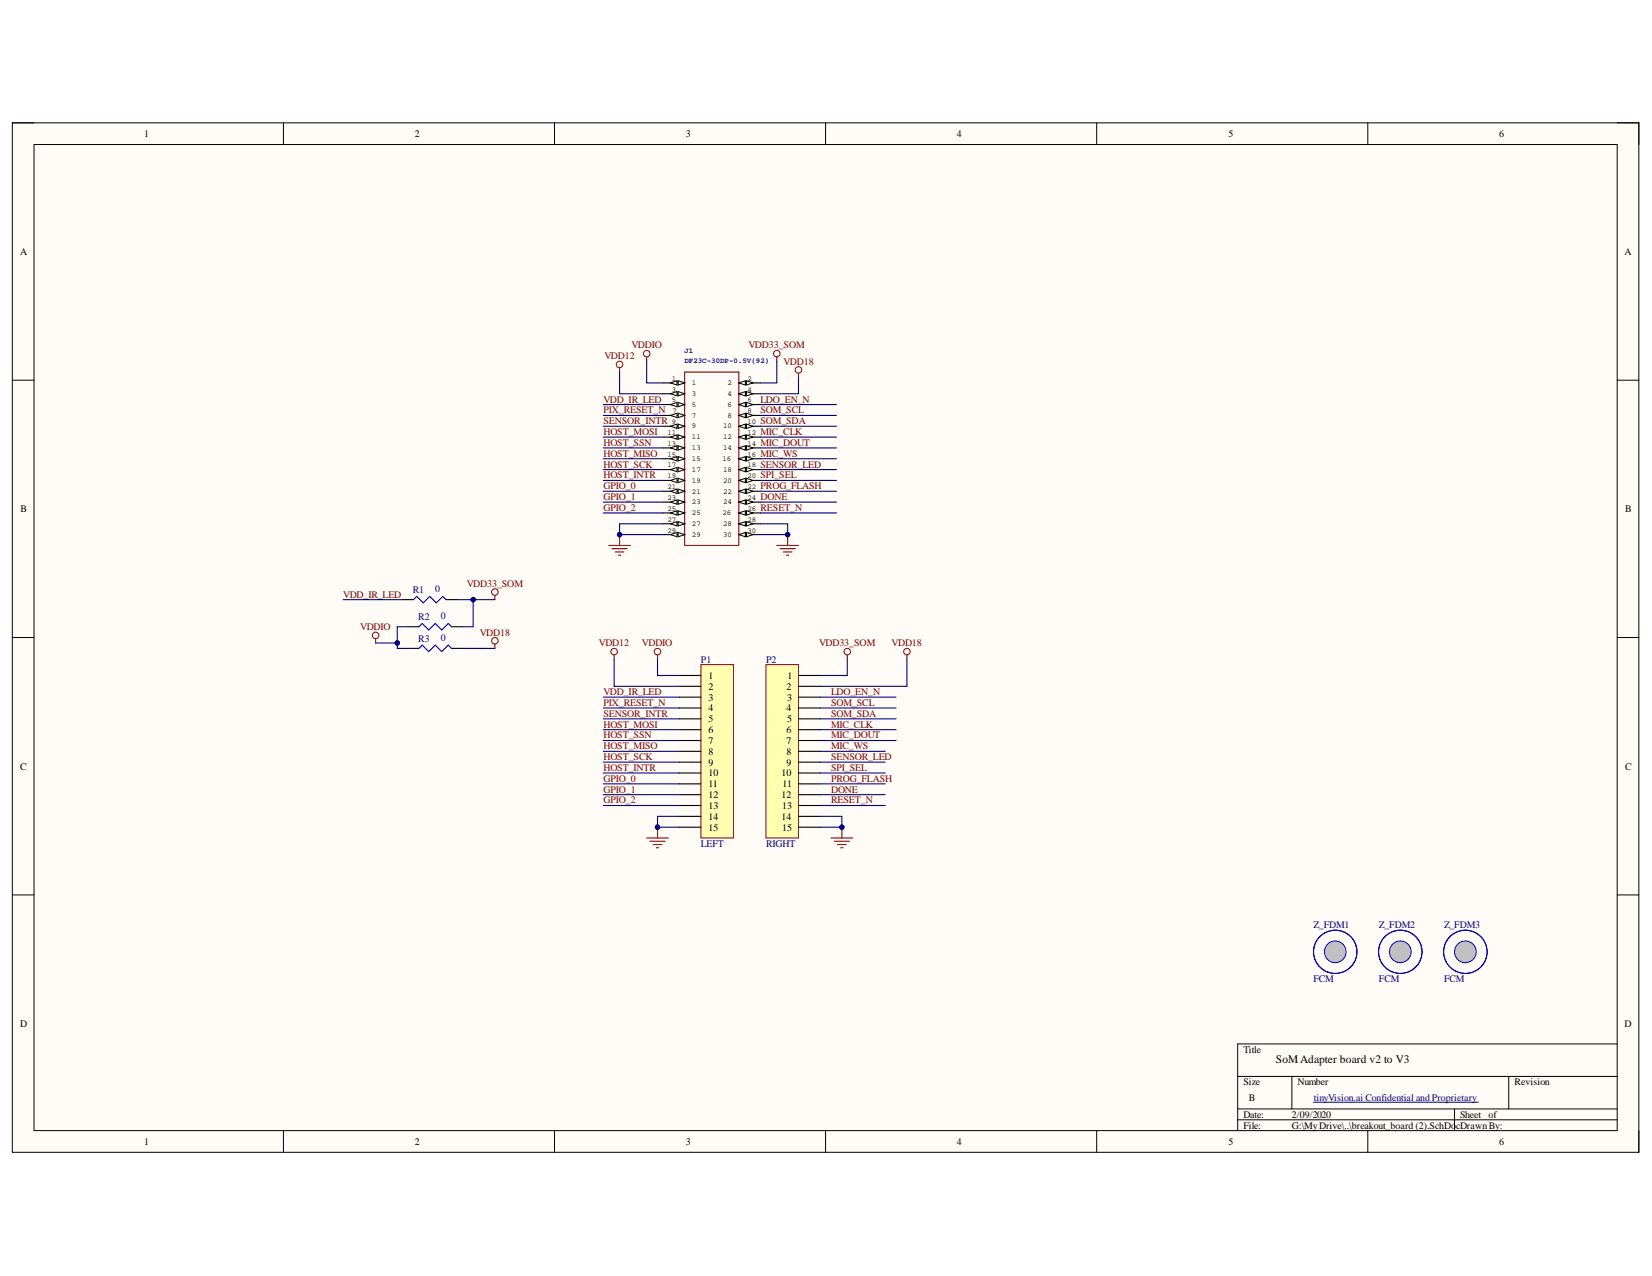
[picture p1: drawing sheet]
<svg xmlns="http://www.w3.org/2000/svg" width="279mm" height="216mm" viewBox="0 0 279 216" stroke-linecap="round" stroke-linejoin="round" font-family="sans-serif">
<path d="M2.1 20.8h275.1v174.2h-275.1z" fill-rule="evenodd" fill="#fffcf8"/>
<path d="M2.1 20.8h275.1v174.2h-275.1z" fill="none" stroke="#000" stroke-width=".17"/>
<path d="M5.8 24.5h267.7v166.8h-267.7z" fill-rule="evenodd" fill="#fffcf8"/>
<g fill="none" stroke="#000" stroke-width=".17">
<path d="M2.1 20.8h3.7M5.8 24.5h267.7v166.8h-267.7zM47.9 20.8v3.7M93.8 20.8v3.7M139.6 20.8v3.7M185.5 20.8v3.7M231.3 20.8v3.7M273.5 20.8h3.7v3.7M2.1 64.3h3.7M273.5 64.3h3.7M2.1 107.9h3.7M273.5 107.9h3.7"/>
<path d="M2.1 151.4h3.7M273.5 151.4h3.7M273.5 176.6h-64.2v14.7M47.9 191.3v3.7M93.8 191.3v3.7M139.6 191.3v3.7M185.5 191.3v3.7M209.3 182.1h64.2M209.3 187.6h64.2M209.3 189.5h64.2M218.5 182.1v5.5M231.3 191.3v3.7"/>
<path d="M246 187.6v3.7M255.2 182.1v5.5M277.2 191.3v3.7"/>
</g>
<circle cx="225.8" cy="161.1" r="1.83" fill="#c0c0c0"/>
<circle cx="225.8" cy="161.1" r="1.83" fill="none" stroke="#00f" stroke-width=".17"/>
<g fill="none" stroke="#00f" stroke-width=".18">
<path d="M225.6 164.7a3.7 3.7 0 0 1-2.9-5.5 3.7 3.7 0 0 1 6.2 0 3.7 3.7 0 0 1-2.8 5.5"/>
<circle cx="225.8" cy="161" r="3.7"/>
</g>
<path d="M222.2 186.5h27.8" fill="none" stroke="#000080" stroke-width=".17"/>
<g fill="none" stroke="#800000" stroke-width=".17">
<circle cx="103.9" cy="110.3" r=".55"/>
<circle cx="111.2" cy="110.3" r=".55"/>
<circle cx="143.3" cy="110.3" r=".55"/>
</g>
<path d="M103.9 110.8v.7M111.2 110.8v.7M143.3 110.8v.7M111.2 140v1.8M109.4 141.8h3.6M109.9 142.3h2.6M110.5 142.9h1.4M111 143.4h.4" fill="none" stroke="#800000" stroke-width=".19"/>
<circle cx="111.2" cy="140" r=".37" fill="#000080"/>
<circle cx="111.2" cy="140" r=".37" fill="none" stroke="#000080" stroke-width=".17"/>
<path d="M142.4 140v1.8M140.5 141.8h3.7M141.1 142.3h2.6M141.6 142.9h1.5M142.2 143.4h.4" fill="none" stroke="#800000" stroke-width=".19"/>
<circle cx="142.4" cy="140" r=".37" fill="#000080"/>
<circle cx="142.4" cy="140" r=".37" fill="none" stroke="#000080" stroke-width=".17"/>
<g fill="none" stroke="#800000" stroke-width=".17">
<circle cx="109.4" cy="59.8" r=".55"/>
<circle cx="131.4" cy="59.8" r=".55"/>
<circle cx="104.8" cy="61.7" r=".55"/>
<circle cx="135" cy="62.6" r=".55"/>
</g>
<path d="M104.8 62.2v.8M109.4 60.4v.7M131.4 60.4v.7M135 63.1v.8M103 92.3h3.6M103.5 92.8h2.6M104.1 93.4h1.4M104.6 93.9h.4M104.8 90.5v1.8" fill="none" stroke="#800000" stroke-width=".19"/>
<circle cx="104.8" cy="90.5" r=".37" fill="#000080"/>
<circle cx="104.8" cy="90.5" r=".37" fill="none" stroke="#000080" stroke-width=".17"/>
<path d="M131.4 92.3h3.6M131.9 92.8h2.6M132.5 93.4h1.4M133 93.9h.4M133.2 90.5v1.8" fill="none" stroke="#800000" stroke-width=".19"/>
<circle cx="133.2" cy="90.5" r=".37" fill="#000080"/>
<circle cx="133.2" cy="90.5" r=".37" fill="none" stroke="#000080" stroke-width=".17"/>
<path d="M115.8 63h9.2v29.3h-9.2z" fill="none" stroke="#800000" stroke-width=".19"/>
<path d="M112.1 64.8h3.7" fill="none" stroke="#000" stroke-width=".19"/>
<path d="M114.7 64.4l1.1 .4-1.1 .4z" fill="#f8fcff"/>
<path d="M114.7 64.4l1.1 .4-1.1 .4z" fill="none" stroke="#000" stroke-width=".17"/>
<path d="M113.4 64.8l1.1-.4v.8z" fill="#f8fcff"/>
<path d="M113.4 64.8l1.1-.4v.8z" fill="none" stroke="#000" stroke-width=".17"/>
<path d="M112.1 66.6h3.7" fill="none" stroke="#000" stroke-width=".19"/>
<path d="M114.7 66.3l1.1 .3-1.1 .4z" fill="#f8fcff"/>
<path d="M114.7 66.3l1.1 .3-1.1 .4z" fill="none" stroke="#000" stroke-width=".17"/>
<path d="M113.4 66.6l1.1-.3v.7z" fill="#f8fcff"/>
<path d="M113.4 66.6l1.1-.3v.7z" fill="none" stroke="#000" stroke-width=".17"/>
<path d="M112.1 68.5h3.7" fill="none" stroke="#000" stroke-width=".19"/>
<path d="M114.7 68.1l1.1 .4-1.1 .3z" fill="#f8fcff"/>
<path d="M114.7 68.1l1.1 .4-1.1 .3z" fill="none" stroke="#000" stroke-width=".17"/>
<path d="M113.4 68.5l1.1-.4v.7z" fill="#f8fcff"/>
<path d="M113.4 68.5l1.1-.4v.7z" fill="none" stroke="#000" stroke-width=".17"/>
<path d="M112.1 70.3h3.7" fill="none" stroke="#000" stroke-width=".19"/>
<path d="M114.7 69.9l1.1 .4-1.1 .4z" fill="#f8fcff"/>
<path d="M114.7 69.9l1.1 .4-1.1 .4z" fill="none" stroke="#000" stroke-width=".17"/>
<path d="M113.4 70.3l1.1-.4v.8z" fill="#f8fcff"/>
<path d="M113.4 70.3l1.1-.4v.8z" fill="none" stroke="#000" stroke-width=".17"/>
<path d="M112.1 72.1h3.7" fill="none" stroke="#000" stroke-width=".19"/>
<path d="M114.7 71.8l1.1 .3-1.1 .4z" fill="#f8fcff"/>
<path d="M114.7 71.8l1.1 .3-1.1 .4z" fill="none" stroke="#000" stroke-width=".17"/>
<path d="M113.4 72.1l1.1-.3v.7z" fill="#f8fcff"/>
<path d="M113.4 72.1l1.1-.3v.7z" fill="none" stroke="#000" stroke-width=".17"/>
<path d="M112.1 74h3.7" fill="none" stroke="#000" stroke-width=".19"/>
<path d="M114.7 73.6l1.1 .4-1.1 .3z" fill="#f8fcff"/>
<path d="M114.7 73.6l1.1 .4-1.1 .3z" fill="none" stroke="#000" stroke-width=".17"/>
<path d="M113.4 74l1.1-.4v.7z" fill="#f8fcff"/>
<path d="M113.4 74l1.1-.4v.7z" fill="none" stroke="#000" stroke-width=".17"/>
<path d="M112.1 75.8h3.7" fill="none" stroke="#000" stroke-width=".19"/>
<path d="M114.7 75.4l1.1 .4-1.1 .4z" fill="#f8fcff"/>
<path d="M114.7 75.4l1.1 .4-1.1 .4z" fill="none" stroke="#000" stroke-width=".17"/>
<path d="M113.4 75.8l1.1-.4v.8z" fill="#f8fcff"/>
<path d="M113.4 75.8l1.1-.4v.8z" fill="none" stroke="#000" stroke-width=".17"/>
<path d="M112.1 77.6h3.7" fill="none" stroke="#000" stroke-width=".19"/>
<path d="M114.7 77.3l1.1 .3-1.1 .4z" fill="#f8fcff"/>
<path d="M114.7 77.3l1.1 .3-1.1 .4z" fill="none" stroke="#000" stroke-width=".17"/>
<path d="M113.4 77.6l1.1-.3v.7z" fill="#f8fcff"/>
<path d="M113.4 77.6l1.1-.3v.7z" fill="none" stroke="#000" stroke-width=".17"/>
<path d="M112.1 79.5h3.7" fill="none" stroke="#000" stroke-width=".19"/>
<path d="M114.7 79.1l1.1 .4-1.1 .3z" fill="#f8fcff"/>
<path d="M114.7 79.1l1.1 .4-1.1 .3z" fill="none" stroke="#000" stroke-width=".17"/>
<path d="M113.4 79.5l1.1-.4v.7z" fill="#f8fcff"/>
<path d="M113.4 79.5l1.1-.4v.7z" fill="none" stroke="#000" stroke-width=".17"/>
<path d="M112.1 81.3h3.7" fill="none" stroke="#000" stroke-width=".19"/>
<path d="M114.7 80.9l1.1 .4-1.1 .4z" fill="#f8fcff"/>
<path d="M114.7 80.9l1.1 .4-1.1 .4z" fill="none" stroke="#000" stroke-width=".17"/>
<path d="M113.4 81.3l1.1-.4v.8z" fill="#f8fcff"/>
<path d="M113.4 81.3l1.1-.4v.8z" fill="none" stroke="#000" stroke-width=".17"/>
<path d="M112.1 83.1h3.7" fill="none" stroke="#000" stroke-width=".19"/>
<path d="M114.7 82.8l1.1 .3-1.1 .4z" fill="#f8fcff"/>
<path d="M114.7 82.8l1.1 .3-1.1 .4z" fill="none" stroke="#000" stroke-width=".17"/>
<path d="M113.4 83.1l1.1-.3v.7z" fill="#f8fcff"/>
<path d="M113.4 83.1l1.1-.3v.7z" fill="none" stroke="#000" stroke-width=".17"/>
<path d="M112.1 85h3.7" fill="none" stroke="#000" stroke-width=".19"/>
<path d="M114.7 84.6l1.1 .4-1.1 .3z" fill="#f8fcff"/>
<path d="M114.7 84.6l1.1 .4-1.1 .3z" fill="none" stroke="#000" stroke-width=".17"/>
<path d="M113.4 85l1.1-.4v.7z" fill="#f8fcff"/>
<path d="M113.4 85l1.1-.4v.7z" fill="none" stroke="#000" stroke-width=".17"/>
<path d="M112.1 86.8h3.7" fill="none" stroke="#000" stroke-width=".19"/>
<path d="M114.7 86.4l1.1 .4-1.1 .4z" fill="#f8fcff"/>
<path d="M114.7 86.4l1.1 .4-1.1 .4z" fill="none" stroke="#000" stroke-width=".17"/>
<path d="M113.4 86.8l1.1-.4v.8z" fill="#f8fcff"/>
<path d="M113.4 86.8l1.1-.4v.8z" fill="none" stroke="#000" stroke-width=".17"/>
<path d="M112.1 88.6h3.7" fill="none" stroke="#000" stroke-width=".19"/>
<path d="M114.7 88.3l1.1 .3-1.1 .4z" fill="#f8fcff"/>
<path d="M114.7 88.3l1.1 .3-1.1 .4z" fill="none" stroke="#000" stroke-width=".17"/>
<path d="M113.4 88.6l1.1-.3v.7z" fill="#f8fcff"/>
<path d="M113.4 88.6l1.1-.3v.7z" fill="none" stroke="#000" stroke-width=".17"/>
<path d="M112.1 90.5h3.7" fill="none" stroke="#000" stroke-width=".19"/>
<path d="M114.7 90.1l1.1 .4-1.1 .3z" fill="#f8fcff"/>
<path d="M114.7 90.1l1.1 .4-1.1 .3z" fill="none" stroke="#000" stroke-width=".17"/>
<path d="M113.4 90.5l1.1-.4v.7z" fill="#f8fcff"/>
<path d="M113.4 90.5l1.1-.4v.7z" fill="none" stroke="#000" stroke-width=".17"/>
<path d="M125 64.8h3.6" fill="none" stroke="#000" stroke-width=".19"/>
<path d="M125 64.8l1.1-.4v.8z" fill="#f8fcff"/>
<path d="M125 64.8l1.1-.4v.8z" fill="none" stroke="#000" stroke-width=".17"/>
<path d="M126.2 64.4l1.1 .4-1.1 .4z" fill="#f8fcff"/>
<path d="M126.2 64.4l1.1 .4-1.1 .4z" fill="none" stroke="#000" stroke-width=".17"/>
<path d="M125 66.6h3.6" fill="none" stroke="#000" stroke-width=".19"/>
<path d="M125 66.6l1.1-.3v.7z" fill="#f8fcff"/>
<path d="M125 66.6l1.1-.3v.7z" fill="none" stroke="#000" stroke-width=".17"/>
<path d="M126.2 66.3l1.1 .3-1.1 .4z" fill="#f8fcff"/>
<path d="M126.2 66.3l1.1 .3-1.1 .4z" fill="none" stroke="#000" stroke-width=".17"/>
<path d="M125 68.5h3.6" fill="none" stroke="#000" stroke-width=".19"/>
<path d="M125 68.5l1.1-.4v.7z" fill="#f8fcff"/>
<path d="M125 68.5l1.1-.4v.7z" fill="none" stroke="#000" stroke-width=".17"/>
<path d="M126.2 68.1l1.1 .4-1.1 .3z" fill="#f8fcff"/>
<path d="M126.2 68.1l1.1 .4-1.1 .3z" fill="none" stroke="#000" stroke-width=".17"/>
<path d="M125 70.3h3.6" fill="none" stroke="#000" stroke-width=".19"/>
<path d="M125 70.3l1.1-.4v.8z" fill="#f8fcff"/>
<path d="M125 70.3l1.1-.4v.8z" fill="none" stroke="#000" stroke-width=".17"/>
<path d="M126.2 69.9l1.1 .4-1.1 .4z" fill="#f8fcff"/>
<path d="M126.2 69.9l1.1 .4-1.1 .4z" fill="none" stroke="#000" stroke-width=".17"/>
<path d="M125 72.1h3.6" fill="none" stroke="#000" stroke-width=".19"/>
<path d="M125 72.1l1.1-.3v.7z" fill="#f8fcff"/>
<path d="M125 72.1l1.1-.3v.7z" fill="none" stroke="#000" stroke-width=".17"/>
<path d="M126.2 71.8l1.1 .3-1.1 .4z" fill="#f8fcff"/>
<path d="M126.2 71.8l1.1 .3-1.1 .4z" fill="none" stroke="#000" stroke-width=".17"/>
<path d="M125 74h3.6" fill="none" stroke="#000" stroke-width=".19"/>
<path d="M125 74l1.1-.4v.7z" fill="#f8fcff"/>
<path d="M125 74l1.1-.4v.7z" fill="none" stroke="#000" stroke-width=".17"/>
<path d="M126.2 73.6l1.1 .4-1.1 .3z" fill="#f8fcff"/>
<path d="M126.2 73.6l1.1 .4-1.1 .3z" fill="none" stroke="#000" stroke-width=".17"/>
<path d="M125 75.8h3.6" fill="none" stroke="#000" stroke-width=".19"/>
<path d="M125 75.8l1.1-.4v.8z" fill="#f8fcff"/>
<path d="M125 75.8l1.1-.4v.8z" fill="none" stroke="#000" stroke-width=".17"/>
<path d="M126.2 75.4l1.1 .4-1.1 .4z" fill="#f8fcff"/>
<path d="M126.2 75.4l1.1 .4-1.1 .4z" fill="none" stroke="#000" stroke-width=".17"/>
<path d="M125 77.6h3.6" fill="none" stroke="#000" stroke-width=".19"/>
<path d="M125 77.6l1.1-.3v.7z" fill="#f8fcff"/>
<path d="M125 77.6l1.1-.3v.7z" fill="none" stroke="#000" stroke-width=".17"/>
<path d="M126.2 77.3l1.1 .3-1.1 .4z" fill="#f8fcff"/>
<path d="M126.2 77.3l1.1 .3-1.1 .4z" fill="none" stroke="#000" stroke-width=".17"/>
<path d="M125 79.5h3.6" fill="none" stroke="#000" stroke-width=".19"/>
<path d="M125 79.5l1.1-.4v.7z" fill="#f8fcff"/>
<path d="M125 79.5l1.1-.4v.7z" fill="none" stroke="#000" stroke-width=".17"/>
<path d="M126.2 79.1l1.1 .4-1.1 .3z" fill="#f8fcff"/>
<path d="M126.2 79.1l1.1 .4-1.1 .3z" fill="none" stroke="#000" stroke-width=".17"/>
<path d="M125 81.3h3.6" fill="none" stroke="#000" stroke-width=".19"/>
<path d="M125 81.3l1.1-.4v.8z" fill="#f8fcff"/>
<path d="M125 81.3l1.1-.4v.8z" fill="none" stroke="#000" stroke-width=".17"/>
<path d="M126.2 80.9l1.1 .4-1.1 .4z" fill="#f8fcff"/>
<path d="M126.2 80.9l1.1 .4-1.1 .4z" fill="none" stroke="#000" stroke-width=".17"/>
<path d="M125 83.1h3.6" fill="none" stroke="#000" stroke-width=".19"/>
<path d="M125 83.1l1.1-.3v.7z" fill="#f8fcff"/>
<path d="M125 83.1l1.1-.3v.7z" fill="none" stroke="#000" stroke-width=".17"/>
<path d="M126.2 82.8l1.1 .3-1.1 .4z" fill="#f8fcff"/>
<path d="M126.2 82.8l1.1 .3-1.1 .4z" fill="none" stroke="#000" stroke-width=".17"/>
<path d="M125 85h3.6" fill="none" stroke="#000" stroke-width=".19"/>
<path d="M125 85l1.1-.4v.7z" fill="#f8fcff"/>
<path d="M125 85l1.1-.4v.7z" fill="none" stroke="#000" stroke-width=".17"/>
<path d="M126.2 84.6l1.1 .4-1.1 .3z" fill="#f8fcff"/>
<path d="M126.2 84.6l1.1 .4-1.1 .3z" fill="none" stroke="#000" stroke-width=".17"/>
<path d="M125 86.8h3.6" fill="none" stroke="#000" stroke-width=".19"/>
<path d="M125 86.8l1.1-.4v.8z" fill="#f8fcff"/>
<path d="M125 86.8l1.1-.4v.8z" fill="none" stroke="#000" stroke-width=".17"/>
<path d="M126.2 86.4l1.1 .4-1.1 .4z" fill="#f8fcff"/>
<path d="M126.2 86.4l1.1 .4-1.1 .4z" fill="none" stroke="#000" stroke-width=".17"/>
<path d="M125 88.6h3.6" fill="none" stroke="#000" stroke-width=".19"/>
<path d="M125 88.6l1.1-.3v.7z" fill="#f8fcff"/>
<path d="M125 88.6l1.1-.3v.7z" fill="none" stroke="#000" stroke-width=".17"/>
<path d="M126.2 88.3l1.1 .3-1.1 .4z" fill="#f8fcff"/>
<path d="M126.2 88.3l1.1 .3-1.1 .4z" fill="none" stroke="#000" stroke-width=".17"/>
<path d="M125 90.5h3.6" fill="none" stroke="#000" stroke-width=".19"/>
<path d="M125 90.5l1.1-.4v.7z" fill="#f8fcff"/>
<path d="M125 90.5l1.1-.4v.7z" fill="none" stroke="#000" stroke-width=".17"/>
<path d="M126.2 90.1l1.1 .4-1.1 .3z" fill="#f8fcff"/>
<path d="M126.2 90.1l1.1 .4-1.1 .3z" fill="none" stroke="#000" stroke-width=".17"/>
<path d="M118.5 112.5h5.5v29.3h-5.5z" fill-rule="evenodd" fill="#ffffb0"/>
<path d="M118.5 112.5h5.5v29.3h-5.5z" fill="none" stroke="#800000" stroke-width=".17"/>
<g fill="none" stroke="#000" stroke-width=".19">
<path d="M114.9 114.3h3.6M114.9 116.1h3.6M114.9 118h3.6M114.9 119.8h3.6M114.9 121.6h3.6M114.9 123.5h3.6M114.9 125.3h3.6M114.9 127.1h3.6M114.9 129h3.6M114.9 130.8h3.6M114.9 132.6h3.6M114.9 134.5h3.6"/>
<path d="M114.9 136.3h3.6M114.9 138.1h3.6M114.9 140h3.6"/>
</g>
<path d="M129.5 112.5h5.5v29.3h-5.5z" fill-rule="evenodd" fill="#ffffb0"/>
<g fill="none" stroke="#800000" stroke-width=".17">
<path d="M129.5 112.5h5.5v29.3h-5.5z"/>
<circle cx="63.5" cy="107.5" r=".55"/>
<circle cx="83.7" cy="100.2" r=".55"/>
<circle cx="83.7" cy="108.4" r=".55"/>
<circle cx="153.4" cy="110.3" r=".55"/>
</g>
<g fill="none" stroke="#000" stroke-width=".19">
<path d="M68.1 101.5h1.8M69 106h1.9M69 109.7h1.9M75.4 101.5h1.9M76.4 106h1.8M76.4 109.7h1.8M135 114.3h3.7M135 116.1h3.7M135 118h3.7M135 119.8h3.7M135 121.6h3.7M135 123.5h3.7"/>
<path d="M135 125.3h3.7M135 127.1h3.7M135 129h3.7M135 130.8h3.7M135 132.6h3.7M135 134.5h3.7M135 136.3h3.7M135 138.1h3.7M135 140h3.7"/>
</g>
<path d="M63.5 108.1v.7M83.7 100.7v.8M83.7 109v.7M153.4 110.8v.7" fill="none" stroke="#800000" stroke-width=".19"/>
<path d="M69.9 101.5l.6-.6 1.1 1.1 1.1-1.1 1.1 1.1 1.1-1.1 .5 .6M70.9 106l.5-.5 1.1 1.1 1.1-1.1 1.1 1.1 1.1-1.1 .6 .5M70.9 109.7l.5-.5 1.1 1.1 1.1-1.1 1.1 1.1 1.1-1.1 .6 .5" fill="none" stroke="#00f" stroke-width=".19"/>
<g fill="none" stroke="#000080" stroke-width=".19">
<path d="M102 118h12.9M102 119.8h12.9M138.7 118h12.8M138.7 119.8h12.8M102 136.3h12.9M102 134.5h12.9M102 121.6h12.9M102 123.5h12.9M102 125.3h12.9M102 127.1h12.9M102 129h12.9M102 130.8h12.9"/>
<path d="M102 132.6h12.9M114.9 138.1h-3.7v1.9h3.7M138.7 136.3h11M138.7 134.5h11M138.7 121.6h12.8M138.7 123.5h12.8M138.7 125.3h12.8M138.7 127.1h11M138.7 129h11M138.7 130.8h11M138.7 132.6h11"/>
</g>
<circle cx="111.2" cy="140" r=".37" fill="#000080"/>
<circle cx="111.2" cy="140" r=".37" fill="none" stroke="#000080" stroke-width=".17"/>
<path d="M138.7 138.1h3.7v1.9h-3.7" fill="none" stroke="#000080" stroke-width=".19"/>
<circle cx="142.4" cy="140" r=".37" fill="#000080"/>
<circle cx="142.4" cy="140" r=".37" fill="none" stroke="#000080" stroke-width=".17"/>
<g fill="none" stroke="#000080" stroke-width=".19">
<path d="M102 74h10.1M102 75.8h10.1M102 68.5h10.1M102 70.3h10.1M102 72.1h10.1M102 79.5h10.1M102 77.6h10.1M128.6 74h12.9M128.6 75.8h12.9M128.6 68.5h12.9M128.6 70.3h12.9M128.6 72.1h12.9"/>
<path d="M128.6 79.5h12.9M128.6 77.6h12.9M102 86.8h10.1M102 85h10.1M102 83.1h10.1M102 81.3h10.1M112.1 88.6h-7.3v1.9h7.3M128.6 86.8h12.9M128.6 85h12.9M128.6 83.1h12.9M128.6 81.3h12.9M103.9 111.5v4.6h11"/>
<path d="M111.2 111.5v2.8h3.7M143.3 111.5v2.8h-4.6M153.4 111.5v4.6h-14.7"/>
</g>
<circle cx="104.8" cy="90.5" r=".37" fill="#000080"/>
<circle cx="104.8" cy="90.5" r=".37" fill="none" stroke="#000080" stroke-width=".17"/>
<path d="M128.6 88.6h4.6v1.9h-4.6" fill="none" stroke="#000080" stroke-width=".19"/>
<circle cx="133.2" cy="90.5" r=".37" fill="#000080"/>
<circle cx="133.2" cy="90.5" r=".37" fill="none" stroke="#000080" stroke-width=".17"/>
<path d="M104.8 63v3.6h7.3M109.4 61.1v3.7h2.7M131.4 61.1v3.7h-2.8M135 63.9v2.7h-6.4M69 106h-1.8v3.7h1.8" fill="none" stroke="#000080" stroke-width=".19"/>
<circle cx="67.2" cy="108.8" r=".37" fill="#000080"/>
<circle cx="67.2" cy="108.8" r=".37" fill="none" stroke="#000080" stroke-width=".17"/>
<path d="M63.5 108.8h3.7" fill="none" stroke="#000080" stroke-width=".19"/>
<circle cx="67.2" cy="108.8" r=".37" fill="#000080"/>
<circle cx="67.2" cy="108.8" r=".37" fill="none" stroke="#000080" stroke-width=".17"/>
<path d="M77.3 101.5h2.7v4.5h-1.8" fill="none" stroke="#000080" stroke-width=".19"/>
<circle cx="80" cy="101.5" r=".37" fill="#000080"/>
<circle cx="80" cy="101.5" r=".37" fill="none" stroke="#000080" stroke-width=".17"/>
<path d="M80 101.5h3.7" fill="none" stroke="#000080" stroke-width=".19"/>
<circle cx="80" cy="101.5" r=".37" fill="#000080"/>
<circle cx="80" cy="101.5" r=".37" fill="none" stroke="#000080" stroke-width=".17"/>
<path d="M58 101.5h10.1M78.2 109.7h5.5" fill="none" stroke="#000080" stroke-width=".19"/>
<circle cx="236.8" cy="161.1" r="1.83" fill="#c0c0c0"/>
<circle cx="236.8" cy="161.1" r="1.83" fill="none" stroke="#00f" stroke-width=".17"/>
<g fill="none" stroke="#00f" stroke-width=".18">
<path d="M236.6 164.7a3.7 3.7 0 0 1-2.9-5.5 3.7 3.7 0 0 1 6.2 0 3.7 3.7 0 0 1-2.8 5.5"/>
<circle cx="236.8" cy="161" r="3.7"/>
</g>
<circle cx="247.8" cy="161.1" r="1.83" fill="#c0c0c0"/>
<circle cx="247.8" cy="161.1" r="1.83" fill="none" stroke="#00f" stroke-width=".17"/>
<g fill="none" stroke="#00f" stroke-width=".18">
<path d="M247.6 164.7a3.7 3.7 0 0 1-2.9-5.5 3.7 3.7 0 0 1 6.3 0 3.7 3.7 0 0 1-2.9 5.5"/>
<circle cx="247.8" cy="161" r="3.7"/>
</g>
<text font-size="1.9" x="215.8" y="179.9">SoMAdapter board v2 to V3</text>
<g font-size="1.7">
<text x="24.4" y="23.2">1</text>
<text x="70.2" y="23.2">2</text>
<text x="116" y="23.2">3</text>
<text x="161.8" y="23.2">4</text>
<text x="207.8" y="23.2">5</text>
<text x="253.5" y="23.2">6</text>
<text x="3.4" y="43.1">A</text>
<text x="274.8" y="43.1">A</text>
<text x="3.5" y="86.6">B</text>
<text x="274.9" y="86.6">B</text>
<text x="119.8" y="114.8">1</text>
<text x="119.8" y="116.7">2</text>
<text x="119.8" y="118.5">3</text>
<text x="133" y="116.7">2</text>
<text x="133.1" y="118.5">3</text>
<text x="133.2" y="114.8">1</text>
<text x="119.8" y="120.3">4</text>
<text x="119.8" y="122.2">5</text>
<text x="119.8" y="124">6</text>
<text x="119.8" y="125.8">7</text>
<text x="133" y="120.3">4</text>
<text x="133" y="124">6</text>
<text x="133" y="125.8">7</text>
<text x="133.1" y="122.2">5</text>
<text x="3.4" y="130.2">C</text>
<text x="119.8" y="127.7">8</text>
<text x="119.8" y="129.5">9</text>
<text x="119.8" y="131.3">10</text>
<text x="132.2" y="131.3">10</text>
<text x="133" y="127.7">8</text>
<text x="133" y="129.5">9</text>
<text x="274.9" y="130.2">C</text>
<text x="119.8" y="133.2">11</text>
<text x="119.8" y="135">12</text>
<text x="119.8" y="136.8">13</text>
<text x="132.2" y="135">12</text>
<text x="132.3" y="136.8">13</text>
<text x="132.4" y="133.2">11</text>
<text x="119.8" y="138.7">14</text>
<text x="119.8" y="140.5">15</text>
<text x="132.2" y="138.7">14</text>
<text x="132.3" y="140.5">15</text>
<text x="3.4" y="173.7">D</text>
<text x="274.8" y="173.7">D</text>
<text x="210.3" y="178.1">Title</text>
<text x="210.3" y="183.6">Size</text>
<text x="219.4" y="183.6">Number</text>
<text x="256.2" y="183.6">Revision</text>
<text x="210.3" y="189.1">Date:</text>
<text x="210.3" y="191">File:</text>
<text x="211.2" y="186.3">B</text>
<text x="218.5" y="189.1">2/09/2020</text>
<text x="218.5" y="191">G:\MyDrive\..\breakout_board (2).SchDocDrawnBy:</text>
<text x="246.9" y="189.1">Sheet</text>
<text x="251.8" y="189.1">of</text>
<text x="24.4" y="193.7">1</text>
<text x="70.2" y="193.7">2</text>
<text x="116" y="193.7">3</text>
<text x="161.8" y="193.7">4</text>
<text x="207.8" y="193.7">5</text>
<text x="253.5" y="193.7">6</text>
</g>
<g font-size="1.7" fill="#800000">
<text x="106.8" y="58.9">VDDIO</text>
<text x="126.6" y="58.9">VDD33_SOM</text>
<text x="102.2" y="60.7">VDD12</text>
<text x="132.5" y="61.7">VDD18</text>
<text x="102.1" y="69.9">PIX_RESET_N</text>
<text x="102.1" y="68.1">VDD_IR_LED</text>
<text x="102.1" y="71.7">SENSOR_INTR</text>
<text x="128.6" y="68.1">LDO_EN_N</text>
<text x="128.6" y="69.9">SOM_SCL</text>
<text x="128.6" y="71.7">SOM_SDA</text>
<text x="102.1" y="75.4">HOST_SSN</text>
<text x="102.1" y="73.6">HOST_MOSI</text>
<text x="102.1" y="77.2">HOST_MISO</text>
<text x="128.6" y="73.6">MIC_CLK</text>
<text x="128.6" y="75.4">MIC_DOUT</text>
<text x="128.6" y="77.2">MIC_WS</text>
<text x="102.1" y="79.1">HOST_SCK</text>
<text x="102.1" y="80.9">HOST_INTR</text>
<text x="102.1" y="82.7">GPIO_0</text>
<text x="128.6" y="79.1">SENSOR_LED</text>
<text x="128.6" y="80.9">SPI_SEL</text>
<text x="128.6" y="82.7">PROG_FLASH</text>
<text x="102.1" y="84.6">GPIO_1</text>
<text x="102.1" y="86.4">GPIO_2</text>
<text x="128.6" y="86.4">RESET_N</text>
<text x="128.6" y="84.6">DONE</text>
<text x="58.1" y="101.1">VDD_IR_LED</text>
<text x="79" y="99.2">VDD33_SOM</text>
<text x="60.9" y="106.6">VDDIO</text>
<text x="81.2" y="107.5">VDD18</text>
<text x="101.3" y="109.3">VDD12</text>
<text x="108.6" y="109.3">VDDIO</text>
<text x="138.5" y="109.3">VDD33_SOM</text>
<text x="150.8" y="109.3">VDD18</text>
<text x="102.1" y="119.4">PIX_RESET_N</text>
<text x="102.1" y="117.6">VDD_IR_LED</text>
<text x="140.6" y="119.4">SOM_SCL</text>
<text x="140.6" y="117.6">LDO_EN_N</text>
<text x="102.1" y="124.9">HOST_SSN</text>
<text x="102.1" y="123.1">HOST_MOSI</text>
<text x="102.1" y="121.2">SENSOR_INTR</text>
<text x="140.6" y="121.2">SOM_SDA</text>
<text x="140.6" y="123.1">MIC_CLK</text>
<text x="140.6" y="124.9">MIC_DOUT</text>
<text x="102.1" y="128.6">HOST_SCK</text>
<text x="102.1" y="130.4">HOST_INTR</text>
<text x="102.1" y="126.7">HOST_MISO</text>
<text x="140.6" y="126.7">MIC_WS</text>
<text x="140.6" y="128.6">SENSOR_LED</text>
<text x="140.6" y="130.4">SPI_SEL</text>
<text x="102.1" y="132.2">GPIO_0</text>
<text x="102.1" y="134.1">GPIO_1</text>
<text x="102.1" y="135.9">GPIO_2</text>
<text x="140.6" y="134.1">DONE</text>
<text x="140.6" y="135.9">RESET_N</text>
<text x="140.6" y="132.2">PROG_FLASH</text>
</g>
<g font-size="1.7" fill="#000080">
<text x="69.8" y="100.3">R1</text>
<text x="73.6" y="100.2">0</text>
<text x="70.7" y="104.9">R2</text>
<text x="74.6" y="104.7">0</text>
<text x="70.7" y="108.6">R3</text>
<text x="74.6" y="108.4">0</text>
<text x="118.6" y="112.1">P1</text>
<text x="129.6" y="112.1">P2</text>
<text x="118.6" y="143.2">LEFT</text>
<text x="129.6" y="143.2">RIGHT</text>
<text x="222.1" y="157">Z_FDM1</text>
<text x="233.2" y="157">Z_FDM2</text>
<text x="244.2" y="157">Z_FDM3</text>
<text x="222.1" y="166.2">FCM</text>
<text x="233.2" y="166.2">FCM</text>
<text x="244.2" y="166.2">FCM</text>
<text x="222.2" y="186.3">tinyVision.ai Confidential and Proprietary</text>
</g>
<g font-size="1.3" fill="#000080">
<text x="115.8" y="59.6">J1</text>
<text x="115.8" y="61.4">DF23C-30DP-0.5V(92)</text>
</g>
<g font-size="1.3">
<text x="113.6" y="64.4">1</text>
<text x="117" y="65.1">1</text>
<text x="123" y="65.1">2</text>
<text x="126.4" y="64.4">2</text>
<text x="113.6" y="66.2">3</text>
<text x="113.6" y="68">5</text>
<text x="113.6" y="71.7">9</text>
<text x="113.7" y="69.9">7</text>
<text x="117" y="66.9">3</text>
<text x="117" y="68.8">5</text>
<text x="117" y="70.6">7</text>
<text x="123" y="66.9">4</text>
<text x="123" y="68.8">6</text>
<text x="123" y="70.6">8</text>
<text x="126.4" y="66.2">4</text>
<text x="126.4" y="68">6</text>
<text x="126.4" y="69.9">8</text>
<text x="126.4" y="71.7">10</text>
<text x="112.9" y="73.5">11</text>
<text x="112.9" y="75.4">13</text>
<text x="112.9" y="77.2">15</text>
<text x="117" y="72.4">9</text>
<text x="117" y="74.3">11</text>
<text x="117" y="76.1">13</text>
<text x="117" y="77.9">15</text>
<text x="122.2" y="77.9">16</text>
<text x="122.3" y="72.4">10</text>
<text x="122.3" y="74.3">12</text>
<text x="122.3" y="76.1">14</text>
<text x="126.4" y="73.5">12</text>
<text x="126.4" y="75.4">14</text>
<text x="126.4" y="77.2">16</text>
<text x="112.9" y="79">17</text>
<text x="112.9" y="80.9">19</text>
<text x="112.9" y="82.7">21</text>
<text x="117" y="79.8">17</text>
<text x="117" y="81.6">19</text>
<text x="117" y="83.5">21</text>
<text x="122.3" y="79.8">18</text>
<text x="122.3" y="81.6">20</text>
<text x="122.3" y="83.5">22</text>
<text x="126.4" y="79">18</text>
<text x="126.4" y="80.9">20</text>
<text x="126.4" y="82.7">22</text>
<text x="112.9" y="84.6">23</text>
<text x="112.9" y="86.4">25</text>
<text x="112.9" y="88.2">27</text>
<text x="117" y="85.3">23</text>
<text x="117" y="87.1">25</text>
<text x="117" y="89">27</text>
<text x="122.2" y="87.1">26</text>
<text x="122.3" y="85.3">24</text>
<text x="122.3" y="89">28</text>
<text x="126.4" y="84.6">24</text>
<text x="126.4" y="86.4">26</text>
<text x="126.4" y="88.2">28</text>
<text x="112.9" y="90.1">29</text>
<text x="117" y="90.8">29</text>
<text x="122.3" y="90.8">30</text>
<text x="126.4" y="90.1">30</text>
</g>
</svg>
